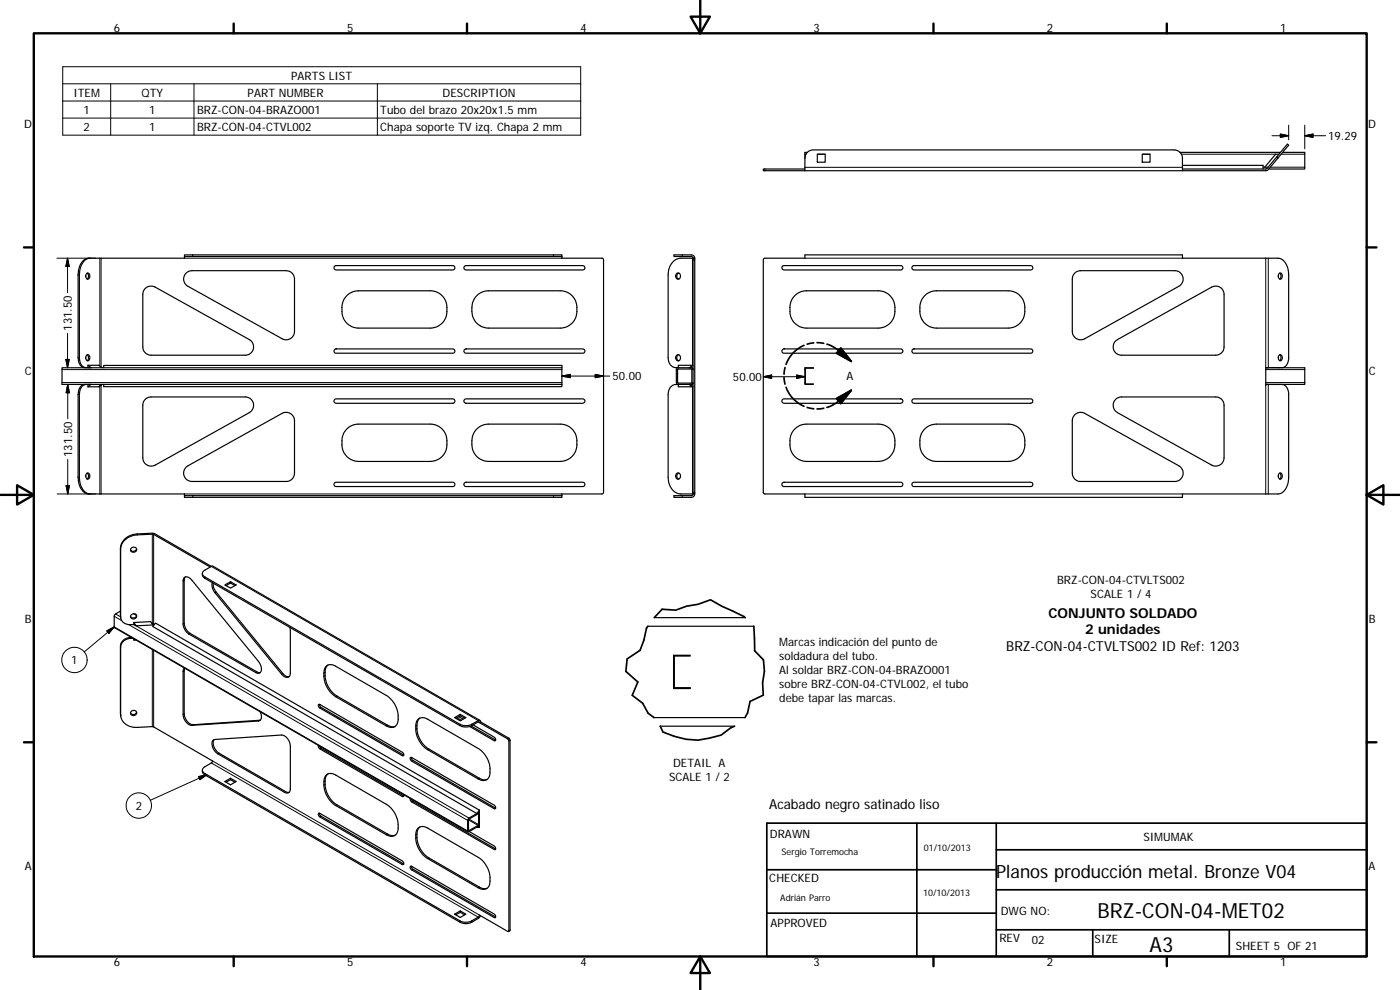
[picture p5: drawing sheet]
<svg xmlns="http://www.w3.org/2000/svg" width="420mm" height="297mm" viewBox="0 0 420 297" stroke-linecap="round" stroke-linejoin="round" font-family="sans-serif">
<g fill="none" stroke="#000" stroke-width=".36">
<path d="M241.6 50.7h-12.5v.5h12.5M241.6 47.5a2.51 2.51 0 0 1 2.5-2.5h108.3a2.51 2.51 0 0 1 2.5 2.5v3.7M242.3 45.7h-.7v5.5M245.3 46.3h2.4v2.4h-2.4zM342.8 46.3h2.4v2.4h-2.4zM354.1 45.7h30.2M354.9 50.7h25.1l6.3-7.4 .4 .3-6.1 7.3-.7 .3h-138.3M354.9 49.6h24.2v1.1M383.8 46.3h-1l-3.2 3.9h1M384.9 45.7h6.7v5h-10.8M27.1 77.5a4.2 4.2 0 0 0-3.2 4.4l-.1 25.4a2.59 2.59 0 0 0 2 3M55.4 77v.5h-28.7a4.2 4.2 0 0 0-3.2 4.4l-.1 25.4a2.5 2.5 0 0 0 2.4 3"/>
<path d="M55.4 77h113.2M55.4 77v-.5h113.2v.5M100.4 79.9l.5-.2h35a.66 .66 0 0 1 .6 .6 .66 .66 0 0 1-.6 .7h-35a.68 .68 0 0 1-.5-1.1zM139.4 79.9l.5-.2h35a.66 .66 0 0 1 .6 .6 .66 .66 0 0 1-.6 .7h-35a.66 .66 0 0 1-.6-.4 .66 .66 0 0 1 .1-.7zM168.6 77v.5h12l.4 .2 .1 .3v69.9l-.5 .3h-12v.5M208 77.5h-3.6a4.5 4.5 0 0 0-3.9 5v24.8a2.66 2.66 0 0 0 3.1 3M208 77.5v70.7h.5M208 77.5h.5v70.7M208.5 77.5l-.2-.7-.6-.3h-5.4v.5h5.2l.4 .2 .1 .3M229.2 77.7l.4-.2h12v-1h113.3v1h28.6a4.4 4.4 0 0 1 3.2 5v24.8a2.6 2.6 0 0 1-1.9 3h-4.9v5.1h4.9a2.69 2.69 0 0 1 1.9 3v24.8a4.7 4.7 0 0 1-2.8 5h-29v1h-113.3v-1h-12.2l-.3-.5zM234.8 79.9l.5-.2h35a.66 .66 0 0 1 .7 .6 .66 .66 0 0 1-.7 .7h-35a.66 .66 0 0 1-.6-.4 .66 .66 0 0 1 .1-.7zM273.8 79.9l.5-.2h35a.66 .66 0 0 1 .7 .6 .66 .66 0 0 1-.7 .7h-35a.68 .68 0 0 1-.5-1.1z"/>
<path d="M26 82a.88 .88 0 0 1 1 .6 .88 .88 0 0 1-.4 1.1 .92 .92 0 0 1-.9-.6 .92 .92 0 0 1 .3-1.1zM26.2 82a1.15 1.15 0 0 1 0 1.7M43.5 86.6a2.53 2.53 0 0 1 3.1-.5l28.2 15.8a2.49 2.49 0 0 1 1.2 2.8 2.49 2.49 0 0 1-2.4 1.9h-28.3a2.48 2.48 0 0 1-2.4-2.5v-15.8l.2-1.1zM55.9 81.9l1-.6 .7-.1h28.3a2.51 2.51 0 0 1 2.5 2.5v15.8a2.48 2.48 0 0 1-3.7 2.1l-28.3-15.7a2.47 2.47 0 0 1-.5-4zM104.3 88.5l1.3-.8 1.5-.4 22-.1a5.2 5.2 0 0 1 5 6.3 5 5 0 0 1-5 4.9h-21.5a5.2 5.2 0 0 1-5-6.2 5 5 0 0 1 1.7-3.7zM142.9 88.9a5 5 0 0 1 3.7-1.7h21.5a5.2 5.2 0 0 1 5 6.3 5 5 0 0 1-5 4.9h-21.5a5.3 5.3 0 0 1-4.9-6.7l.4-1.5zM203.1 82a.84 .84 0 0 1 1.1 .8 .84 .84 0 0 1-1.1 .8 1.15 1.15 0 0 1 0-1.6zM203.7 81.9a1 1 0 0 0-.6 .9 1 1 0 0 0 .6 1M238.3 88.9a4.9 4.9 0 0 1 3.8-1.7h21.5a5.2 5.2 0 0 1 5 6.3 5 5 0 0 1-5 4.9h-21.5a5.2 5.2 0 0 1-5-6.2l.2-1.5zM277.3 88.9a5 5 0 0 1 3.8-1.7h21.5a5.2 5.2 0 0 1 5 6.3 5 5 0 0 1-5 4.9h-21.5a5.2 5.2 0 0 1-5-6.2l.4-2zM322.4 82.1l.5-.5 1.4-.4h28.3a2.5 2.5 0 0 1 2.4 1.9 2.5 2.5 0 0 1-1.2 2.8l-28.3 15.7a2.51 2.51 0 0 1-3.7-2.1v-15.8l.1-.7zM383.9 82a.86 .86 0 0 1 1 .5 .86 .86 0 0 1-.3 1.1 .7 .7 0 0 1-.9-.1 .7 .7 0 0 1-.1-.9z"/>
<path d="M384.1 82a1.18 1.18 0 0 1 0 1.7M25.8 110.3h.6M25.8 115.4h.6M26 106.6a.88 .88 0 0 1 1 .5 .88 .88 0 0 1-.4 1.1 .92 .92 0 0 1-.9-.6 .92 .92 0 0 1 .3-1zM26.2 106.4a1.15 1.15 0 0 1 0 1.8M26.4 109.6l1 .7h-1zM26.4 109.6h3.2l1 .7M26.4 115.3v.8M27.3 115.3l-.9 .8M30.4 115.3l-.4 .7-.4 .1h-3.2M31.1 115.3v.7h137.5v-.7M31.1 110.3v-.7h137.5v.7"/>
<path d="M43.7 119.7l.9-.5 .7-.1h28.3a2.51 2.51 0 0 1 2.4 1.9 2.51 2.51 0 0 1-1.2 2.8l-28.2 15.8a2.53 2.53 0 0 1-3.7-2.2v-15.8l.2-1zM100.4 119.9l.5-.2h35a.67 .67 0 0 1 .6 .6 .67 .67 0 0 1-.6 .7h-35a.68 .68 0 0 1-.5-1.1zM100.4 104.9l.5-.2h35a.65 .65 0 0 1 .6 .6 .65 .65 0 0 1-.6 .7h-35a.65 .65 0 0 1-.6-.4 .65 .65 0 0 1 .1-.7zM139.4 104.9l.5-.2h35a.65 .65 0 0 1 .6 .6 .65 .65 0 0 1-.6 .7h-35a.64 .64 0 0 1-.6-.4 .64 .64 0 0 1 .1-.7zM139.4 119.9l.5-.2h35a.67 .67 0 0 1 .6 .6 .67 .67 0 0 1-.6 .7h-35a.66 .66 0 0 1-.6-.4 .66 .66 0 0 1 .1-.7zM168.6 110.3h-150v.6v4.4h150M168.6 110.3v5M203.1 106.6a.84 .84 0 0 1 1.1 .7 .84 .84 0 0 1-1.1 .8 1.12 1.12 0 0 1 0-1.5zM203.4 110.8h4.2v4.1h-4.1zM203.6 115.3v.8h3.8l.4-.2M203.6 115.4a2.65 2.65 0 0 0-3.1 3v24.8a4.6 4.6 0 0 0 3.9 5h3.6l-.5 .5h-5.2v.5h5.4l.6-.4 .2-.6M203.7 106.4a1.01 1.01 0 0 0-.6 .9 1.01 1.01 0 0 0 .6 .9"/>
<path d="M207.4 110v-.4h-3.8v.7M207.7 115.8l.1 .2M208 109.6l-1.1 .7 .9 .1 .2 .5-.2-.5-.4-.1h-3.8l-.4 .1-.2 .5 .1 4.2 .5 .2h3.8l.4-.1 .2-.4-.4 .5h-.7l1.1 .7M234.8 119.9l.5-.2h35a.67 .67 0 0 1 .7 .6 .67 .67 0 0 1-.7 .7h-35a.66 .66 0 0 1-.6-.4 .66 .66 0 0 1 .1-.7zM234.8 104.9l.5-.2h35a.65 .65 0 0 1 .7 .6 .65 .65 0 0 1-.7 .7h-35a.64 .64 0 0 1-.6-.4 .64 .64 0 0 1 .1-.7zM241.6 114.8h.1M241.6 110.9h.1M241.6 110.3h2.5l-2.4 .2v4.7l2.4 .1h-2.5zM273.8 119.9l.5-.2h35a.67 .67 0 0 1 .7 .6 .67 .67 0 0 1-.7 .7h-35a.68 .68 0 0 1-.5-1.1zM273.8 104.9l.5-.2h35a.65 .65 0 0 1 .7 .6 .65 .65 0 0 1-.7 .7h-35a.65 .65 0 0 1-.6-.4 .65 .65 0 0 1 .1-.7zM334.7 102.4l28.9-16.3a2.51 2.51 0 0 1 3.8 2.2v15.8a2.51 2.51 0 0 1-2.6 2.5h-28.2a2.5 2.5 0 0 1-2.3-1.5 2.5 2.5 0 0 1 .4-2.7zM334.8 119.8l1-.6 .8-.1h28.2a2.48 2.48 0 0 1 2.6 2.5v15.8a2.54 2.54 0 0 1-3.8 2.2l-28.2-15.8a2.55 2.55 0 0 1-.6-4z"/>
<path d="M379.9 110.3h11.7v5h-11.7M380.4 115.3v.1M380.6 110.3h.1M383.8 110.3h.1M383.8 115.3v.1M383.9 106.6a.88 .88 0 0 1 1 .5 .88 .88 0 0 1-.4 1.1 .91 .91 0 0 1-.9-.6 .91 .91 0 0 1 .3-1zM384.1 106.4a1.18 1.18 0 0 1 0 1.8M104.3 128.5l1.3-.8 1.5-.4h22a5.2 5.2 0 0 1 5 6.2 5 5 0 0 1-5 5h-21.5a5.2 5.2 0 0 1-5-6.3 4.9 4.9 0 0 1 1.7-3.7zM142.9 128.9a5 5 0 0 1 3.7-1.6h21.5a5.2 5.2 0 0 1 5 6.2 5 5 0 0 1-5 5h-21.5a5.3 5.3 0 0 1-4.9-6.8l.4-1.5zM238.3 128.9a4.9 4.9 0 0 1 3.8-1.6h21.5a5.2 5.2 0 0 1 5 6.2 5 5 0 0 1-5 5h-21.5a5.2 5.2 0 0 1-5-6.3l.4-2zM277.3 128.9a5 5 0 0 1 3.8-1.6h21.5a5.2 5.2 0 0 1 5 6.2 5 5 0 0 1-5 5h-21.5a5.2 5.2 0 0 1-5-6.3l.4-2zM322.5 124.5a2.61 2.61 0 0 1 3-.5l28.3 15.8a2.51 2.51 0 0 1 1.2 2.8 2.51 2.51 0 0 1-2.4 1.9h-28.3a2.48 2.48 0 0 1-2.5-2.5v-15.8l.1-.7z"/>
<path d="M26 142a.79 .79 0 0 1 1 .4 .79 .79 0 0 1-.2 1 .61 .61 0 0 1-.8 .3 .61 .61 0 0 1-.3-.8zM26.2 142a1.15 1.15 0 0 1 0 1.7M27.1 148.2a4.1 4.1 0 0 1-3.2-4.5l-.1-25.3a2.68 2.68 0 0 1 2-3 2.31 2.31 0 0 0-2.3 2.6l-.1 25.2a4.7 4.7 0 0 0 2.9 5h29.1v.5M55.4 148.7h113.2v.5h-113.2zM55.8 140.3l28.9-16.3a2.52 2.52 0 0 1 3.7 2.2v15.8a2.48 2.48 0 0 1-2.5 2.5h-28.3a2.51 2.51 0 0 1-2.3-1.5 2.51 2.51 0 0 1 .5-2.7zM100.4 144.9l.5-.2h35a.65 .65 0 0 1 .6 .6 .65 .65 0 0 1-.6 .7h-35a.66 .66 0 0 1-.6-.4 .66 .66 0 0 1 .1-.7zM139.4 144.9l.5-.2h35a.65 .65 0 0 1 .6 .6 .65 .65 0 0 1-.6 .7h-35a.65 .65 0 0 1-.6-.4 .65 .65 0 0 1 .1-.7zM203.1 142a.84 .84 0 0 1 1.1 .8 .84 .84 0 0 1-1.1 .8 1.15 1.15 0 0 1 0-1.6zM203.7 141.9a1.02 1.02 0 0 0-.6 .9 1.02 1.02 0 0 0 .6 1M234.8 144.9l.5-.2h35a.65 .65 0 0 1 .7 .6 .65 .65 0 0 1-.7 .7h-35a.65 .65 0 0 1-.6-.4 .65 .65 0 0 1 .1-.7zM273.8 144.9l.5-.2h35a.65 .65 0 0 1 .7 .6 .65 .65 0 0 1-.7 .7h-35a.66 .66 0 0 1-.6-.4 .66 .66 0 0 1 .1-.7zM383.9 142a.79 .79 0 0 1 1 .4 .79 .79 0 0 1-.2 1 .6 .6 0 0 1-.8 .3 .6 .6 0 0 1-.3-.8z"/>
<path d="M384.1 142a1.18 1.18 0 0 1 0 1.7M39.4 164.5a.88 .88 0 0 1 1.2-.3 .88 .88 0 0 1 .3 1.2 .88 .88 0 0 1-1.3 .2l-.4-.4zM41 164.7a1 1 0 0 1-.8 .7 1 1 0 0 1-1-.5M55.2 173.4a1.62 1.62 0 0 1 2.4 .7l20 24.3a2.58 2.58 0 0 1 .3 3.5h-.9l-20.3-11.7a4 4 0 0 1-1.7-3v-13.2zM55.6 173.1l-.3 1v12.9a4 4 0 0 0 1.8 3l20.2 11.7 .8 .1M60.7 172.1l.1 .8 .7 .6 76.5 44.2 .9 .4h1.8l2.9-1.5 .3 .2M63.1 170.1l-17-9.8-4.9 .2a4.9 4.9 0 0 0-5 4.3v20.3a2.56 2.56 0 0 0 3 2.3h1M63.4 169.9l-17.1-9.8-5.2 .1a5 5 0 0 0-5 4.3l.1 20.9M63.4 169.9l-1.9 1.2a1.06 1.06 0 0 0-.8 1 1.06 1.06 0 0 0 .8 1l76.5 44.2a4.1 4.1 0 0 0 3.6 0l2.1-1.2 .4 .1 .1 .4M63.4 169.9h.5l80.1 46.3M63.8 174.8a3.3 3.3 0 0 0 .7 3.1l20 24.3a1.51 1.51 0 0 0 2.5 .6l.1-.8-.1-13.8M64 175a3.3 3.3 0 0 0 .9 2.7l20 24.4a1.98 1.98 0 0 0 1.9 .9"/>
<path d="M67.5 175.5l1.7-1 1.7 1-1.7 1zM67.8 175.7l1.4-.8 1.3 .8M69.2 174.5v.4M36.1 183.3l-1.8 1.3 .1 3.7 106.1 61.3M39.4 191.2a3.1 3.1 0 0 0-3.3 2.6l.1 21.1M39.9 191.5a3.2 3.2 0 0 0-3.7 2.6v20.3a4.3 4.3 0 0 0 5 3.8l4.9-.1 17.7 10.2-.3 .6-2 1.2a1.06 1.06 0 0 0-.8 1 1.06 1.06 0 0 0 .8 1l76.5 44.2a3.9 3.9 0 0 0 3.6 0l2-1.2 .3-.5 8.5 4.9 .3-.2v-57l-.3-.6-8.5-4.9M40.2 191.7v.3l.4-.1M40.2 186.8l5-.3 .7 1-5 .3M40.2 186.8v.6l.7 .4M40.2 186.8l.7 1M40.5 184.2l.3 .2M40.8 192h-.6"/>
<path d="M41 184.7a1 1 0 0 1-.8 .7 1 1 0 0 1-1-.5M45.6 187.1l.5 .1v.3M45.7 187.2l.5 .3M97.9 199.9a2.2 2.2 0 0 1 2.8 0l15.2 8.8a7.5 7.5 0 0 1 3.1 8.8 2.17 2.17 0 0 1-3.1 .3l-15.2-8.8a7.5 7.5 0 0 1-3-8.8zM98.4 199.5a4.8 4.8 0 0 0-.5 5 7.9 7.9 0 0 0 3.2 4.3l15.2 8.8 1.4 .5 .9-.2M194.4 187.9h31.8M196.4 185.3h27.2M202.2 196.6h4.9v.3h-4.7v9.4h4.7v.3h-4.9zM202.2 197.7h.2M41 213.6a.98 .98 0 0 1-.8 .8 .98 .98 0 0 1-1-.5M55.3 200.4l-.3 .8v13.1a3.3 3.3 0 0 0 2.6 3.3l20-1.3a1.41 1.41 0 0 0 .7-2.1l-.2-.7M55.5 200.5l-.2 .8v12.8a3.4 3.4 0 0 0 2.6 3.3l20.2-1.3"/>
<path d="M95.6 211.3l.4 .1 24.7 14.3a.52 .52 0 0 1 .5 .5 .52 .52 0 0 1-.5 .5l-24.7-14.3a.81 .81 0 0 1-.4-1.1zM95.9 211.3l.4 .9 24.9 14.4M125.5 215.8a2.27 2.27 0 0 1 2.8 0l15.2 8.8a7.5 7.5 0 0 1 3.1 8.8 2.15 2.15 0 0 1-3.1 .3l-15.2-8.8a7.5 7.5 0 0 1-3-8.8zM126 215.5a5.7 5.7 0 0 0 .1 6.4 7 7 0 0 0 2.6 2.8l15.5 9 1.1 .3 .9-.2M136.4 215.3l1.7-1 1.7 1-1.7 1zM136.8 215.5l1.3-.7 1.3 .7M137.1 215.3l1.3 .8M137.6 215l1.4 .8M138.1 214.3v.5M141.4 217.8l7.3 4.3M142 217.5l6.3 3.7a.54 .54 0 0 1 .5 .5 .54 .54 0 0 1-.5 .6l-7.3-4.3M144.2 216.6l8.5 4.9 .3 .5 .1 57.1-.5 .4"/>
<path d="M144.2 216.6l-.3 .2M196.3 215.3h27.3M198.1 217.9h22.4M202.2 205.5h.2M60.7 231.1l.1 .8 .7 .6 76.5 44.2a3.7 3.7 0 0 0 3.6 0l2.1-1.2 .5-.8M63.9 222.1l.6-.2 20-1.4a3.4 3.4 0 0 1 2.6 3.3v12.9a1.07 1.07 0 0 1-.5 1.1 1.07 1.07 0 0 1-1.2-.1l-20-11.5a3.2 3.2 0 0 1-1.5-4.1zM64.3 221.9a3.2 3.2 0 0 0 1.4 4.1l20 11.5 1.1 .2M67.5 234.5l1.7-1 1.7 1-1.7 1zM67.8 234.7l1.4-.8 1.3 .8M69.2 233.5v.4M95.6 223.6l-.1 .5 .5 .6 24.7 14.3h.4v-.6M95.9 223.8l.3 .6 25 14.4"/>
<path d="M97.9 232.6a2.23 2.23 0 0 1 2.8-.1l15.2 8.8a7.5 7.5 0 0 1 3.1 8.9 2.2 2.2 0 0 1-3.1 .3l-15.2-8.8a7.5 7.5 0 0 1-3-8.9zM98.4 232.2a4.8 4.8 0 0 0-.5 5 8 8 0 0 0 3.2 4.3l15.2 8.8 1.4 .4 .9-.1M123.2 239.6l-.1 .4 .5 .6 24.8 14.3a.58 .58 0 0 0 .4-.6 .58 .58 0 0 0-.5-.5l-7.5-4.3M123.2 227.3h.4l24.7 14.3a.6 .6 0 0 1 .5 .5 .6 .6 0 0 1-.4 .6l-24.8-14.3a.79 .79 0 0 1-.4-1.1zM123.5 239.7l.4 .7 24.8 14.3M123.5 227.2l.4 1 24.8 14.3M95.6 244h.4l24.7 14.3a.54 .54 0 0 1 .5 .5 .54 .54 0 0 1-.5 .6l-24.7-14.3a.84 .84 0 0 1-.4-1.1zM95.9 244l.4 .9 24.9 14.3M123.5 259.9l.4 .9 24.8 14.3M125.5 248.5a2.31 2.31 0 0 1 2.8 0l15.2 8.7a7.5 7.5 0 0 1 3.1 8.9 2.2 2.2 0 0 1-3.1 .3l-15.2-8.8a7.5 7.5 0 0 1-3-8.9zM126 248.1a5.7 5.7 0 0 0 .1 6.4 7 7 0 0 0 2.6 2.9l15.5 9 1.1 .2 .9-.1M140.7 245.8l2.9-1.6v3.3l-2.9 1.7z"/>
<path d="M143.5 243.9l-.4 .2M143.5 243.9l.2-.1 .2 .3M143.9 243.1l-.8 1M143.9 243.1v5.2l-.8-.1 .6-.5 .2-.4-.3 .6-3.1 1.7v-3.9l3-1.8M143.9 243.1l-97.3-56.2-.7 1.1 97.2 56.1M123.1 260l.5-.1 24.7 14.3a.6 .6 0 0 1 .5 .6 .6 .6 0 0 1-.4 .6l-24.8-14.4-.5-.5zM136.4 274.3l1.7-1 1.7 1-1.7 1zM136.8 274.5l1.3-.8 1.3 .8M138.1 273.3v.4"/>
<circle cx="40" cy="184.9" r=".86"/>
<circle cx="40" cy="213.9" r=".87"/>
</g>
<g fill="none" stroke="#000" stroke-width=".3">
<path d="M18.8 20h155.5v20.6h-155.5zM18.8 25.1h155.5M18.8 30.3h155.5M18.8 35.4h155.5M33.2 25.1v15.5M58.2 25.1v15.5M113.3 25.1v15.5M386.7 37.5v4.5M391.6 37.5v7.2M229.6 50.7v.5M241.6 50.2h113.3M241.6 46.3h.3"/>
<path d="M245.3 46.3h2.4M342.8 46.3h2.4M354.6 46.3h28.2M379.1 50.2h.5M381.2 50.2h10.4M381.7 40.7h5M383.2 47.1l.3 .3M384.2 40.2l2.5 .5-2.5 .5zM384.5 46.3h7.1M391.6 40.7l2.4-.5v1zM397.8 40.7h-6.2M17.1 77.5h11.6"/>
<path d="M20.3 77.5v10.3M20.3 77.5l.5 2.4h-1zM30 77.5v32.3M30.3 77.5v32.6M55.4 77.5h113.2M57.8 76.5v.5M166.1 76.5v.5M204.7 76.5v.5M207.8 77.5v32.3M208 78h.5M241.6 77.5h113.3M379.9 77.5v32.8"/>
<path d="M380.6 77.5v32.8M20.3 100v10.3M23.4 82.5h.4M18.6 110.9h150M18.6 114.8h150M19.8 107.8h1l-.5 2.5zM20.3 115.3v10.4M20.3 115.3l.5 2.6h-1zM23.4 118.4h.4M23.4 107.3h.4M30 116v32.2M30.1 115.3l-.5 .8"/>
<path d="M30.3 115.4v32.8M168.6 112.8l2.5-.5v1zM168.6 112.8h14.4M178.6 112.3l2.5 .5-2.5 .5zM207 115.4l.4 .7M207.8 115.9v32.3M229.1 113l2.5-.5v1zM229.1 113h12.5M239.1 112.5l2.5 .5-2.5 .5zM241.6 114.8h.1M241.6 110.9h.1M379.9 115.4v32.8"/>
<path d="M379.9 110.9h11.7M379.9 114.8h11.7M380.6 115.4v32.8M20.3 137.9v10.3M17.2 148.2h11.5M19.8 145.7h1l-.5 2.5zM23.4 143.2h.4M55.4 148.2h113.2M57.8 148.7v.5M166.1 148.7v.5M204.7 148.7v.5M208 147.7h.5"/>
<path d="M241.6 148.2h113.3M36.1 164.5l.1 .3M41.1 160.2l.1 .3M45.7 160.3v26.8M46.1 160.3v26.9M55.3 174.1l-.3 .2M61.5 173.1v.4M63.4 169.9l80.1 46.3M64.9 177.7l-.4 .2M25.3 195.6l9-7.5 106 61.2M32 189.3l2.3-1.2-1.6 2zM34.3 184.9l2.2 1.3"/>
<path d="M34.7 184.2l1.5 .9M36.1 193.8l.1 .3M36.1 184.8l.1 .3M38.6 187.4l101.7 58.7M39.1 191.3l.1 .2M40.1 184.2l.9 .5M40.1 187.4l100.6 58M45.7 194.9v23.1M45.9 187.5l.2 .1M46.1 195.1v23M55.3 187l-.3 .2M57.1 190l-.4 .2"/>
<path d="M202.2 197.7h.2M36.1 214.1l.1 .3M55.3 201.3l-.3 .2M55.3 214.1l-.3 .2M57.9 217.4l-.3 .2M77.1 201.6l-.4 .2M77.9 216.1l-.3 .2M84.9 202.1l-.4 .1M96.3 212.2l-.3 .2M97.6 202.7l-.4 .2M97.6 201.7l-.4 .2M101.1 208.8l-.4 .2"/>
<path d="M116.3 217.6l-.4 .2M125.1 218.6l-.3 .2M125.1 217.6l-.3 .2M138 217.3v.4M141.6 217.3v.4M143.5 216.6l.4 .2M202.2 205.5h.2M59.6 233l2.5-.5-2.1 1.4zM61.5 232.1v.4M62.1 232.5l-17 7.6M63.4 228.9l80.1 46.3M63.8 228.3l80.1 46.3"/>
<path d="M65.7 226l-.3 .2M85.7 237.5l-.3 .2M96.3 224.5l-.3 .2M97.6 235.4l-.4 .1M97.6 234.4l-.4 .2M121.1 238.8l-.4 .2M121.1 226.5l-.4 .2M123.9 228.2l-.3 .2M128.7 224.7l-.4 .2M143.9 233.5l-.4 .2M148.7 222l-.4 .3M152.7 221.5l-.3 .2"/>
<path d="M153.1 222.1l-.4 .2M96.3 244.9l-.3 .2M101.1 241.5l-.4 .2M116.3 250.3l-.4 .2M121.1 259.2l-.4 .2M123.9 240.4l-.3 .2M125.1 251.3l-.3 .2M125.1 250.3l-.3 .2M128.7 257.4l-.4 .2M140.6 249.1l.1 .1M140.6 246l2.9 1.6M140.7 245.8l2.9 1.6"/>
<path d="M143.5 244.2l.1 .1M148.7 242.4l-.4 .2M148.7 254.7l-.4 .2M123.9 260.8l-.3 .2M138 276.3v.4M141.6 276.3v.4M143.9 266.2l-.4 .2M148.7 275.1l-.4 .2M153.1 279.1l-.4 .2"/>
<circle cx="22.3" cy="198" r="3.8"/>
<circle cx="41.7" cy="241.7" r="3.8"/>
</g>
<g fill="#000">
<circle cx="30.3" cy="115.4" r=".18"/>
<circle cx="379.9" cy="115.4" r=".18"/>
</g>
<g fill="none" stroke="#000" stroke-width=".51">
<path d="M235.3 113.3l.3 2M235.6 110.3l-.3 2M235.9 116.2a9.9 9.9 0 0 0 5.4 5.7M241.3 103.6a9.8 9.8 0 0 0-5.4 5.7M244.2 102.9l-2 .4M245.2 102.8l2 .2M248.2 103.3l2.9 1.4 4.4 3.7M251 119.6l4.5-2.5-3.2 4zM252.3 104.4l3.2 4-4.5-2.4zM255.5 117.1l-4.4 3.7-2.9 1.4M242.2 122.2l2 .5M247.2 122.5l-2 .2"/>
<path d="M194.4 187.9l-.4 .6-.8 3.6-1.1 3-3.9 2.6-.4 3.7 3.6 3.2-1.7 4 3.2 2.4 1.6 3 1.8 1.3M223.6 185.3l-7-3.4-3.4-1.9-3.7 1.3-3.5 .6-3.2 1.2-4.1-.3-2.3 2.5M226.2 187.9l.3 7.4 2.6 2.7 .3 3.4-.5 3.5 .2 3.7-4 1.9-.7 3.4-.8 1.4M220.5 217.9l-1.2 .5-2.9 2.2-3.4 .8a20.4 20.4 0 0 1-14-1.8l-.9-1.7M230.1 247h180.1v40h-180.1zM275.2 247v40M299 255h111.2M299 247v40M230.1 274h68.9M230.1 261h68.9M299 279h111.2M299 267h111.2"/>
<path d="M327.9 279v8M368.9 279v8"/>
</g>
<g fill="none" stroke="#000" stroke-width=".71">
<path d="M10.1 10h400.1v277h-400.1zM70.1 7.1v2.9M140.2 7.1v2.9M207.3 5h5.8l-2.9 5zM210.2 0v10M280.2 7.1v2.9M350.2 7.1v2.9M7.2 74.2h2.9M410.2 74.2h2.9M.2 148.5h9.9M5.1 145.6l5 2.9-5 2.9zM410.2 148.5l5-2.9v5.8z"/>
<path d="M410.2 148.5h9.9M7.2 222.7h2.9M410.2 222.7h2.9M70.1 287v2.9M140.2 287v2.9M210.2 287l2.9 5h-5.8zM210.2 287v10M280.2 287v2.9M350.2 287v2.9"/>
</g>
<path d="M252.3 104.4l3.2 4-4.5-2.4zM251 119.6l4.5-2.5-3.2 4z" fill="#000" stroke="#000" stroke-width=".51"/>
<path d="M384.2 40.2l2.5 .5-2.5 .5zM391.6 40.7l2.4-.5v1zM20.3 77.5l.5 2.4h-1zM19.8 107.8h1l-.5 2.5zM20.3 115.3l.5 2.6h-1zM168.6 112.8l2.5-.5v1zM178.6 112.3l2.5 .5-2.5 .5zM229.1 113l2.5-.5v1zM239.1 112.5l2.5 .5-2.5 .5zM19.8 145.7h1l-.5 2.5zM32 189.3l2.3-1.2-1.6 2zM59.6 233l2.5-.5-2.1 1.4z" fill="#000" stroke="#000" stroke-width=".3"/>
<g font-size="6.3">
<text x="329.4" y="275.4">BRZ-CON-04-MET02</text>
<text x="345" y="285.6">A3</text>
</g>
<text font-size="5.5" x="298.9" y="263.4">Planos producción metal. Bronze V04</text>
<g font-size="4.1">
<text x="314.7" y="185.3">CONJUNTO SOLDADO</text>
<text x="325.7" y="190.3">2 unidades</text>
<text x="302" y="195.2">BRZ-CON-04-CTVLTS002 ID Ref: 1203</text>
<text x="230.8" y="242.8">Acabado negro satinado liso</text>
</g>
<g font-size="3.5">
<text x="34.2" y="9.6">6</text>
<text x="104.2" y="9.6">5</text>
<text x="174.2" y="9.6">4</text>
<text x="244.2" y="9.6">3</text>
<text x="314.2" y="9.6">2</text>
<text x="384.2" y="9.6">1</text>
<text x="87.4" y="23.9">PARTS LIST</text>
<text x="22" y="29">ITEM</text>
<text x="42.5" y="29">QTY</text>
<text x="74.3" y="29">PART NUMBER</text>
<text x="132.8" y="29">DESCRIPTION</text>
<text x="25.1" y="34.1">1</text>
<text x="44.8" y="34.1">1</text>
<text x="59.1" y="34.2">BRZ-CON-04-BRAZO001</text>
<text x="114.1" y="34.2">Tubo del brazo 20x20x1.5 mm</text>
<text x="7.3" y="38.4">D</text>
<text x="25.1" y="39.3">2</text>
<text x="44.8" y="39.3">1</text>
<text x="59.1" y="39.3">BRZ-CON-04-CTVL002</text>
<text x="114.1" y="39.3">Chapa soporte TV izq. Chapa 2 mm</text>
<text x="410.6" y="38.4">D</text>
<text x="398.6" y="42">19.29</text>
<text x="21.5" y="99.2" transform="rotate(-90 21.5 99.2)">131.50</text>
<text x="7.4" y="112.6">C</text>
<text x="410.8" y="112.6">C</text>
<text x="183.8" y="114.1">50.00</text>
<text x="220" y="114.3">50.00</text>
<text x="254.1" y="114">A</text>
<text x="21.6" y="137.1" transform="rotate(-90 21.6 137.1)">131.50</text>
<text x="317.2" y="175.3">BRZ-CON-04-CTVLTS002</text>
<text x="327.3" y="179.5">SCALE 1 / 4</text>
<text x="7.4" y="186.9">B</text>
<text x="410.8" y="186.9">B</text>
<text x="233.9" y="193.9">Marcas indicación del punto de</text>
<text x="21.4" y="199.3">1</text>
<text x="233.9" y="198.1">soldadura del tubo.</text>
<text x="233.9" y="202.3">Al soldar BRZ-CON-04-BRAZO001</text>
<text x="233.9" y="206.4">sobre BRZ-CON-04-CTVL002, el tubo</text>
<text x="233.9" y="210.6">debe tapar las marcas.</text>
<text x="202" y="230">DETAIL A</text>
<text x="200.8" y="234.2">SCALE 1 / 2</text>
<text x="40.7" y="243">2</text>
<text x="231.1" y="251.4">DRAWN</text>
<text x="343.2" y="252.3">SIMUMAK</text>
<text x="7.4" y="261.1">A</text>
<text x="410.8" y="261.1">A</text>
<text x="230.9" y="264.6">CHECKED</text>
<text x="300.3" y="274.5">DWG NO:</text>
<text x="231.3" y="278.2">APPROVED</text>
<text x="299.9" y="282.6">REV</text>
<text x="309.7" y="283.3">02</text>
<text x="328.5" y="283">SIZE</text>
<text x="370.9" y="285.1">SHEET 5 OF 21</text>
<text x="34.2" y="289.9">6</text>
<text x="104.2" y="289.9">5</text>
<text x="174.2" y="289.9">4</text>
<text x="244.2" y="289.9">3</text>
<text x="314.2" y="289.9">2</text>
<text x="384.2" y="289.9">1</text>
</g>
<g font-size="2.7">
<text x="234.5" y="256.6">Sergio Torremocha</text>
<text x="277.3" y="255.2">01/10/2013</text>
<text x="277" y="268.7">10/10/2013</text>
<text x="234.2" y="270.2">Adrián Parro</text>
</g>
</svg>
